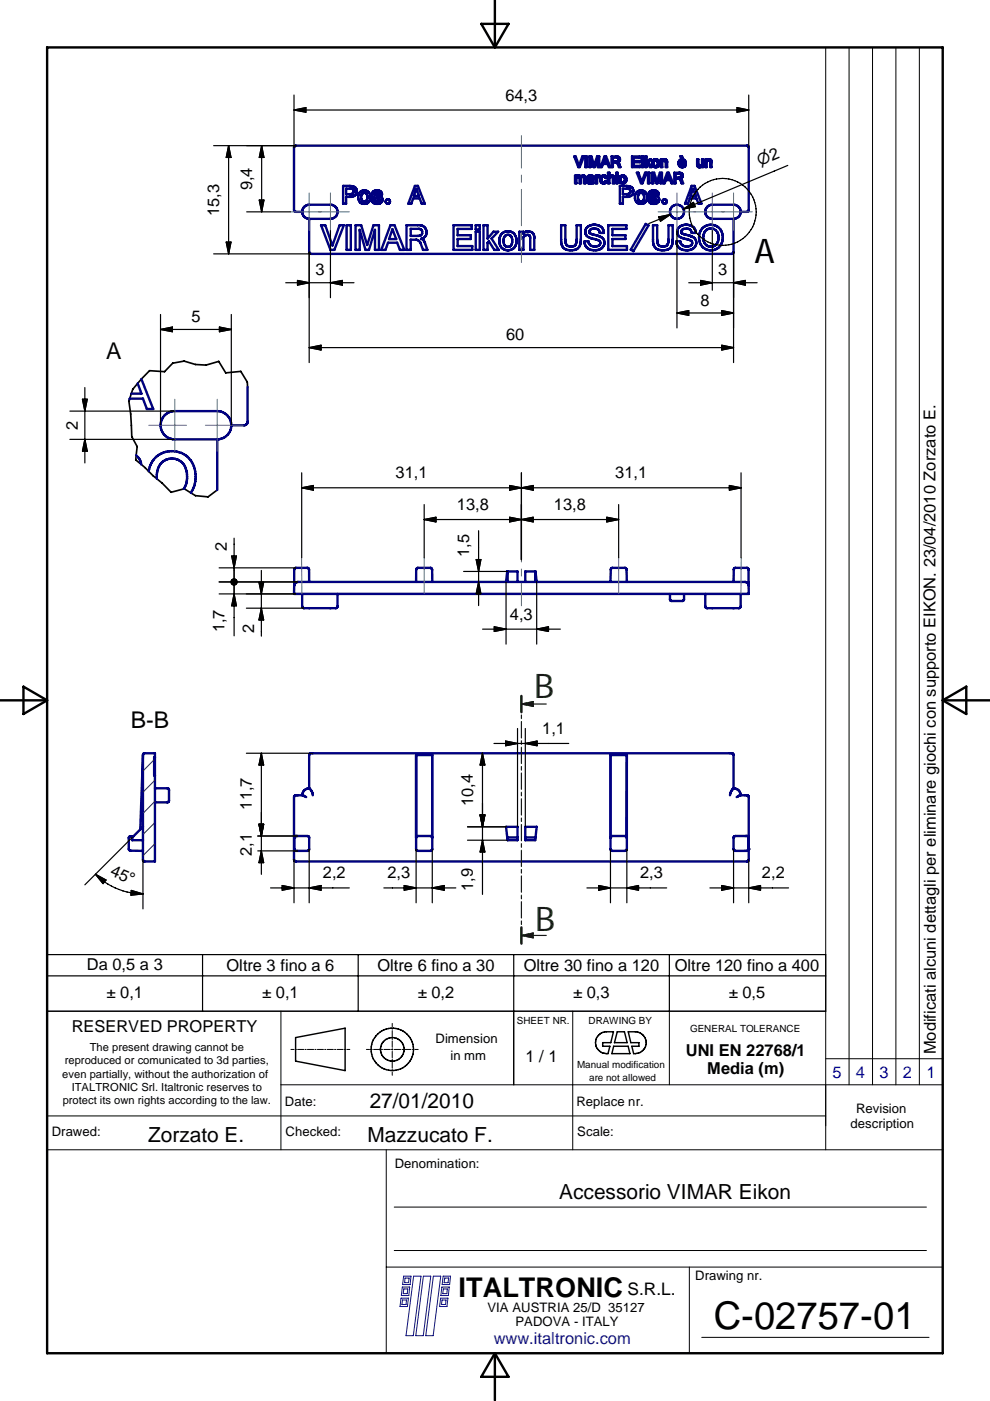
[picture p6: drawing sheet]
<svg xmlns="http://www.w3.org/2000/svg" width="210mm" height="297mm" viewBox="0 0 210 297" stroke-linecap="round" stroke-linejoin="round" font-family="sans-serif">
<g fill="none" stroke="#000080" stroke-width=".51">
<path d="M72.7 39.4h1.5a1.18 1.18 0 0 1 1.4 1 1.18 1.18 0 0 1-1.1 1.3h-1.1v1.5h-.7zM88 39.4h.6l1.5 3.8h-.7l-.4-1.1h-1.4l-.4 1.1h-.6zM121.8 33.2h.2l.8 1.9 .7-1.9h.3l-.9 2.2h-.3zM121.9 37.2h.3v.2l.2-.1 .4-.1 .3 .3a.52 .52 0 0 1 .6-.3 .52 .52 0 0 1 .4 .5v1.2h-.3v-1.1a.34 .34 0 0 0-.2-.4 .34 .34 0 0 0-.4 .3v1.2h-.3v-1.2a.33 .33 0 0 0-.3-.3 .33 .33 0 0 0-.4 .3v1.2h-.3zM124.1 33.2h.3v2.2h-.3zM124.6 37.4l.1-.1a.72 .72 0 0 1 .7-.1 .72 .72 0 0 1 .5 .6v1.1l-.4-.1a.56 .56 0 0 1-1-.2 .56 .56 0 0 1 .7-.7h.4l-.1-.4-.5-.1-.2 .3h-.3zM124.8 38.2l.8-.1v.3a.39 .39 0 0 1-.5 .3 .39 .39 0 0 1-.3-.5zM124.9 33.2h.5l.6 1.9 .6-1.9h.5v2.2h-.3v-1.9l-.7 1.9h-.2l-.7-1.9v1.9h-.3zM126.3 37.2h.3v.3l.3-.3h.2v.3h-.2l-.3 .2v1.2h-.3zM127.5 37.4a.68 .68 0 0 1 .7-.2 .68 .68 0 0 1 .5 .5h-.3a.47 .47 0 0 0-.7-.2 .47 .47 0 0 0-.1 .7 .41 .41 0 0 0 .3 .4 .41 .41 0 0 0 .5-.2h.3a.76 .76 0 0 1-1.1 .4 .76 .76 0 0 1-.3-1.1zM128.2 33.2h.3l.9 2.2h-.3l-.3-.6h-.9l-.3 .6h-.3zM128.3 33.5l.4 1h-.7z"/>
<path d="M128.9 36.6h.3v.8a.56 .56 0 0 1 .7-.2 .56 .56 0 0 1 .4 .6v1.1h-.4v-1.3l-.2-.2-.5 .3v1.2h-.3zM129.7 33.2h1.1a.63 .63 0 0 1 .7 .5 .63 .63 0 0 1-.5 .7l.3 .3 .3 .7h-.4l-.3-.7-.4-.2h-.6v.9h-.2zM129.9 33.4h.8a.39 .39 0 0 1 .4 .4 .39 .39 0 0 1-.5 .4h-.7zM130.7 36.6h.3v.3h-.3zM130.7 37.2h.3v1.7h-.3zM131.4 39.4h1.4a1.18 1.18 0 0 1 1.5 1 1.18 1.18 0 0 1-1.1 1.3h-1.1v1.5h-.7zM131.8 37.5a.57 .57 0 0 1 .7 .5 .57 .57 0 0 1-.7 .6l-.2-.5zM134 33.2h1.6v.2h-1.3v.7h1.3v.3h-1.3v.8h1.4v.2h-1.7zM135 36.6h.4l.7 2 .7-2h.3l-.9 2.3h-.3zM136.1 33.8h.3v1.6h-.3zM136.1 33.2h.3v.3h-.3zM136.8 33.2h.3v1.3l.6-.7h.4l-.6 .6 .7 1h-.4l-.5-.8-.2 .2v.6h-.3z"/>
<path d="M137.4 36.6h.3v2.3h-.3zM138.2 36.6h.5l.6 1.9 .6-1.9h.5v2.3h-.3v-1.9l-.7 1.9h-.2l-.7-1.9v1.9h-.3zM138.6 33.9a.81 .81 0 0 1 1.1 .2 .81 .81 0 0 1-.2 1.1 .81 .81 0 0 1-1.1-.1 1.03 1.03 0 0 1 .2-1.2zM138.7 34.2a.57 .57 0 0 1 .8 .3 .57 .57 0 0 1-.6 .7 .71 .71 0 0 1-.2-1zM140.1 33.8h.3v.2a.57 .57 0 0 1 .7-.2 .57 .57 0 0 1 .4 .6v1h-.3l-.1-1.2a.37 .37 0 0 0-.4-.2 .37 .37 0 0 0-.3 .3v1.1h-.3zM141.5 36.6h.3l.9 2.3h-.3l-.3-.7h-.9l-.3 .7h-.3zM141.6 36.9l.4 1.1h-.8zM143 36.6h1.1a.62 .62 0 0 1 .7 .6 .62 .62 0 0 1-.5 .6l.2 .3 .3 .8h-.3l-.3-.8-.4-.2h-.5v1h-.3zM143.3 36.9h.7a.4 .4 0 0 1 .5 .3 .4 .4 0 0 1-.5 .4h-.7zM144.2 33.9a.8 .8 0 0 1 .8 0 .8 .8 0 0 1 .4 .8h-1.2a.47 .47 0 0 0 .3 .5 .47 .47 0 0 0 .6-.3h.3a.82 .82 0 0 1-1.2 .4 .82 .82 0 0 1-.2-1.2zM144.2 33.1h.4l.2 .5h-.2zM144.3 34.2l.2-.2a.45 .45 0 0 1 .6 .5h-.9z"/>
<path d="M146.6 39.4h.7l1.4 3.8h-.6l-.4-1.1h-1.4l-.4 1.1h-.7zM147.8 33.8h.3v1.2l.2 .2 .5-.2v-1.2h.3v1.6h-.3v-.2a.56 .56 0 0 1-.6 .3 .56 .56 0 0 1-.4-.5zM149.6 33.8h.2v.2a.58 .58 0 0 1 .6-.2 .58 .58 0 0 1 .5 .4v1.2h-.3v-1.2a.4 .4 0 0 0-.4-.2 .4 .4 0 0 0-.4 .3v1.1h-.2zM64.1 44.9h-1.4l-.4-.4v-13.2l.4-.4h95.8l.2 .4v13.2l-.1 .3-.2 .1h-1.4M64.1 44.9a1.48 1.48 0 0 1 1.5-1.5h4.5a1.49 1.49 0 0 1 1.5 1.5 1.49 1.49 0 0 1-1.5 1.5h-4.5M64.1 44.9a1.48 1.48 0 0 0 1.5 1.5M65.6 46.4v7l.3 .4h89.3l.2-.1 .1-.3v-7M68.1 47.8h.9l1.5 4.3 1.5-4.3h.9l-2 5.2h-.8zM73.4 40h.8a.61 .61 0 0 1 .8 .6 .61 .61 0 0 1-.8 .6h-.8zM73.5 47.8h.9v5.2h-.9zM75.4 47.8h1.2l1.3 4.1 1.3-4.1h1.1v5.2h-.8v-4.3l-1.3 4.3h-.7l-1.2-4.3v4.3h-.9zM76.3 40.7a1.4 1.4 0 0 1 2.3 .8 1.4 1.4 0 0 1-1.6 1.7 1.5 1.5 0 0 1-.7-2.5z"/>
<path d="M76.9 41a.65 .65 0 0 1 .7 0 .65 .65 0 0 1 .3 .6v.4a.69 .69 0 0 1-.8 .7 .69 .69 0 0 1-.5-.9zM79.1 40.6a1.13 1.13 0 0 1 1.9 .7l-.6-.1a.53 .53 0 0 0-.9-.2v.3l.3 .1a1.07 1.07 0 0 1 1.2 1.3 1.25 1.25 0 0 1-1.3 .5 1.25 1.25 0 0 1-.9-1h.6a.6 .6 0 0 0 .4 .5 .6 .6 0 0 0 .7-.2v-.1a.56 .56 0 0 0-.8-.4 .8 .8 0 0 1-.8-.5 .8 .8 0 0 1 .2-.9zM82.8 47.8h.9l2 5.2h-.9l-.6-1.5h-1.9l-.6 1.5h-.9zM83.2 48.6l.8 2.1h-1.5zM86.2 47.8h2.3a1.49 1.49 0 0 1 1.9 1 1.49 1.49 0 0 1-1.1 1.8 1.14 1.14 0 0 1 .8 .9l.5 1.5h-.9l-.5-1.4a1.16 1.16 0 0 0-1-.8h-1.1v2.2h-.9zM87.1 48.5h1.4a.77 .77 0 0 1 1 .7 .77 .77 0 0 1-.8 .8h-1.6zM88.3 40l.5 1.6h-1zM96.2 47.8h3.8v.7h-3v1.4h2.8v.8h-2.8v1.5h3.1v.8h-3.9zM100.9 49.1h.8v3.9h-.8zM100.9 47.8h.8v.8h-.8zM102.5 47.8h.9v2.8l1.2-1.5h1l-1.4 1.5 1.5 2.4h-.9l-1.1-1.9-.3 .4v1.5h-.9zM106.5 49.4a1.89 1.89 0 0 1 2.3 0 1.89 1.89 0 0 1 .7 2.1 1.87 1.87 0 0 1-2.4 1.5 1.87 1.87 0 0 1-1.2-2.6z"/>
<path d="M107 50.1a.91 .91 0 0 1 1.1-.3 .91 .91 0 0 1 .5 1 1.1 1.1 0 0 1-1.1 1.5 1.46 1.46 0 0 1-.5-2.2zM110.1 49.1h.9v.5a1.29 1.29 0 0 1 2.2 .3l.1 3.1h-.9v-2.5a.69 .69 0 0 0-.5-.7 .69 .69 0 0 0-.8 .4l-.1 2.8h-.9zM119 47.8h.9v3.2a1.2 1.2 0 0 0 1.2 1.3 1.2 1.2 0 0 0 1.2-1.3v-3.2h.8v3.2a1.82 1.82 0 0 1-1.7 2.1 1.84 1.84 0 0 1-2.3-1.4zM124.4 48.3a2.2 2.2 0 0 1 3.6 .6v.5h-.9a1.21 1.21 0 0 0-.9-.9 1.21 1.21 0 0 0-1.2 .5 .78 .78 0 0 0 .9 .8l.5 .1a1.7 1.7 0 0 1 1.6 2.2 2.35 2.35 0 0 1-4-.3l-.1-.6h.9a1.36 1.36 0 0 0 1 1.1 1.36 1.36 0 0 0 1.5-.6 .79 .79 0 0 0-.9-.9l-.8-.2a1.42 1.42 0 0 1-1.4-.8 1.42 1.42 0 0 1 .2-1.5zM129 47.8h3.8v.7h-2.9v1.4h2.7v.8h-2.7v1.5h3v.8h-3.9zM132.1 40h.8a.61 .61 0 0 1 .8 .6 .61 .61 0 0 1-.8 .6h-.8zM135 40.7a1.4 1.4 0 0 1 2.2 .8 1.4 1.4 0 0 1-1.6 1.7 1.48 1.48 0 0 1-.6-2.5zM135.5 41a.74 .74 0 0 1 .9 .1 .74 .74 0 0 1 .1 .9 .67 .67 0 0 1-.7 .7 .67 .67 0 0 1-.5-.9zM136.9 47.5l.6 .3-3.2 5.5-.6-.4zM137.8 40.6a1.13 1.13 0 0 1 1.9 .7h-.6l-.1-.2a.57 .57 0 0 0-.8-.1l-.1 .3 .5 .1a1.01 1.01 0 0 1 1.2 1.1 1.23 1.23 0 0 1-1.3 .7 1.23 1.23 0 0 1-1.1-1h.6a.56 .56 0 0 0 .6 .5 .56 .56 0 0 0 .5-.4l-.3-.2a1.14 1.14 0 0 1-1.3-1.1zM138.5 47.8h.8v3.2a1.2 1.2 0 0 0 1.2 1.3 1.2 1.2 0 0 0 1.2-1.3v-3.2h.9v3.2a1.76 1.76 0 0 1-1.8 2.1 1.89 1.89 0 0 1-2.3-1.9zM144 48.2a2.08 2.08 0 0 1 2.1-.5 2.08 2.08 0 0 1 1.4 1.7h-.9a1.16 1.16 0 0 0-1-.9 1.16 1.16 0 0 0-1.1 .6 1.25 1.25 0 0 0 1.4 .8 1.72 1.72 0 0 1 1.7 2 2.32 2.32 0 0 1-4.1-.1l-.1-.6h.9a1.34 1.34 0 0 0 1.1 1 1.34 1.34 0 0 0 1.4-.7 1.47 1.47 0 0 0-1.5-.8l-.2-.1a1.41 1.41 0 0 1-1.4-.9 1.41 1.41 0 0 1 .3-1.5z"/>
<path d="M146.9 40l.6 1.6h-1.1zM148.9 48.4a2.59 2.59 0 0 1 3.3-.3 2.59 2.59 0 0 1 .9 3.1 2.54 2.54 0 0 1-3.1 1.8 2.54 2.54 0 0 1-1.7-3.2l.3-1zM149.7 48.8a1.67 1.67 0 0 1 2-.1 1.67 1.67 0 0 1 .6 1.9 1.62 1.62 0 0 1-1.7 1.7 1.62 1.62 0 0 1-1.5-1.9l.1-.8zM157 44.9a1.48 1.48 0 0 0-1.5-1.5h-4.5a1.49 1.49 0 0 0-1.5 1.5 1.49 1.49 0 0 0 1.5 1.5h4.5M157 44.9a1.48 1.48 0 0 1-1.5 1.5M28.9 96.5a2.92 2.92 0 0 1 1.1 2M29.2 81.3l.8 2.2h-2.2M30 80.4l2.5 6.3h-1.4l-.8-2.2h-2.8v.2M31.5 99.9a5 5 0 0 1 5.8-4.2 5 5 0 0 1 4.1 5.9l-.2 1.3-.7 1.6M34.8 88.1l1.1-.7 .7-.2h9.5a3 3 0 0 1 2.9 3 3 3 0 0 1-2.9 3h-9a3 3 0 0 1-2.8-1.8 3 3 0 0 1 .5-3.3zM46.1 93.2v10.7M52.5 82.1l-.1 7.7-.5 .3-2.9 .1"/>
<path d="M33.3 101.5a3.6 3.6 0 0 1 2.5-4.2 3.2 3.2 0 0 1 3.8 3.3 4.5 4.5 0 0 1-.6 3.1M62.4 124.1l-.1 1.8h96.5l-.1-1.8M62.4 124.1l.2-.5 .5-.2h94.9l.5 .2 .2 .5M64.1 125.9v2.7a.96 .96 0 0 0 1.2 .3h5.3a.75 .75 0 0 0 1-.3v-2.7M65.6 123.4l-.1-2.6-.1-.3-2.8-.1-.2 .4v3.3M88.2 123.4v-2.6l.4-.4 2.9 .1 .1 .3 .1 2.6M107.3 123.4l.2-2.2h2.2v2.2M107.6 121.2v2.2M111.4 123.4v-2.2h2.1l.3 2.2M113.5 121.2v2.2M129.4 123.4l.1-2.6 .1-.3 .3-.1 2.8 .1 .1 .3 .1 2.6M142 125.9v1.2a.96 .96 0 0 0 1.3 .3h.9a.64 .64 0 0 0 .8-.3v-1.2"/>
<path d="M149.5 125.9v2.7a.93 .93 0 0 0 1.3 .3h5.4a.63 .63 0 0 0 .8-.3v-2.7M155.5 123.4l.2-2.9 2.8-.1 .2 .4v3.3M30.4 159.8l2.5-.1v22.9h-2.3l-.2-.1-.1-.2zM28.3 177.3h-.6l-.4 .2v2.6l.4 .3h2.6M30.3 175.3l-2.3 2.2v.6h2.3M30.3 160.1l-.6 15.7M32.9 167.1h2.6a.93 .93 0 0 1 .3 1.3v.9a.62 .62 0 0 1-.3 .8h-2.6M32.9 160.5h-.2v3.9h.2M62.4 177.6h.1M62.5 177.4l.3-.2h2.4l.3 .3v2.8l-.3 .1h-2.1a.52 .52 0 0 1-.7-.4zM64.9 169l-.7-.4h-1.5l-.4 .4v13.3l.4 .3h95.8l.2-.3v-13.5l-.3-.2h-1.5l-.7 .4M65.6 167.1v-7a.6 .6 0 0 1 .7-.4h88.5a.6 .6 0 0 1 .7 .4v7.1"/>
<path d="M65.6 167.1l.5 .7 .2 .8M65.6 167.1a1.48 1.48 0 0 0-1.5 1.5M88.2 160.1h3.5v19.9l-.4 .4h-2.7l-.4-.4zM88.2 177.6l.1-.2 .3-.2h2.7l.2 .2 .2 .2M107.3 175.3h2.4v2.8h-2.1zM107.5 177.5h2.2M111.4 175.3h2.4l-.3 2.8h-2.1zM111.4 177.5h2.1M129.4 177.6l.4-.4h2.7l.3 .2 .1 .2M129.4 160.1h3.5v19.9l-.4 .4h-2.7l-.4-.4zM155.5 167.1a1.48 1.48 0 0 1 1.5 1.5M155.5 167.2l-.5 .6-.2 .8"/>
<path d="M158.7 177.6v2.4M158.7 177.6l-.1-.2-.3-.2h-2.4l-.3 .3v2.8l.3 .1h2.1a.55 .55 0 0 0 .7-.4M158.7 180h.1"/>
<circle cx="132.1" cy="38.1" r=".82"/>
<circle cx="82.2" cy="42.7" r=".47"/>
<circle cx="140.9" cy="42.7" r=".47"/>
<circle cx="143.5" cy="44.9" r="1.49"/>
</g>
<path d="M52.5 82.1l-.1-1.1-1.3-2.3-3.2 .4-1.5-2.5-2.7 .8-2.3-.1-2.4-.7-2.4 .4-1.7 1.8-3.2-.2-3.5 3.9a6.8 6.8 0 0 0-.5 5.3l.2 4.8 1.2 2.1-.3 2.8 5.6 4.9 1.9 2 2.8-.8 2.3 1.5 2.7 .2 2-1.4" fill="none" stroke="#000" stroke-width=".36"/>
<path d="M10 10.1h189.9v276.8h-189.9zM102 5.1h5.8l-2.9 5zM104.9 0v10.1M0 148.5h10M5 145.6l5 2.9-5 2.9zM199.9 148.5l5-2.9v5.8zM199.9 148.5h10M104.9 286.9v10M104.9 286.9l2.9 5h-5.8z" fill="none" stroke="#000" stroke-width=".51"/>
<g fill="none" stroke="#000" stroke-width=".25">
<path d="M45.3 30.9h17.4M48.5 30.9l.5 2.5h-1zM48.5 30.9v22.9M55.5 30.9l.5 2.5h-1zM55.5 30.9v14M62.3 23.3l2.6-.5v1zM62.3 20.2v11.1M156.3 22.8l2.5 .5-2.5 .5zM158.8 23.3h-96.5M158.8 20.2v11.1M167 35.1l-22.1 9.2M45.3 53.8h20.6"/>
<path d="M48 51.3h1l-.5 2.5zM52.3 44.9h9.3M55 42.4h1l-.5 2.5zM60.6 59.9h14.5M63.1 59.5l2.5 .4-2.5 .6zM65.6 53.4v23.5M70.1 59.9l2.5-.4v1zM70.1 48.9v14.2M139.7 46l2.4-.5-2.1 1.4zM142.1 45.5l-4.6 1.9M143.5 48.9v20.6M144.9 44.3l2.1-1.4 .4 .9z"/>
<path d="M146 59.9h14.5M147.2 43.3l-2.3 1M148.5 59.5l2.5 .4-2.5 .6zM151 48.9v12.6M155.5 53.4v23.5M155.5 59.9l2.5-.4v1zM34 69.8l2.6-.5v1zM34 66.7v23.4M46.5 69.3l2.5 .6-2.5 .4zM49 69.8h-15M49 66.7v23.4M65.6 73.7l2.5-.5v1z"/>
<path d="M143.5 66.4l2.5-.6v1.1zM153 73.2l2.5 .5-2.5 .5zM153 65.8l2.5 .6-2.5 .5zM155.5 66.4h-12M155.5 73.7h-89.9M14.8 87.2h22.2M14.8 93.2h22.2M17.5 84.6h1l-.5 2.6zM18 93.2l.5 2.5h-1zM18 82.2v15.9M49.1 117.9h1l-.5 2.5zM49.6 114.1v20.7"/>
<path d="M64 100.2v18.1M64 103.4h93.1M64 103.4l2.4-.5v1zM89.9 110.2l2.5-.5v1zM89.9 107v11.3M101 118.6h1l-.5 2.6zM101.5 112.5v15.9M108.1 109.7l2.5 .5-2.5 .5zM108.1 102.9l2.5 .5-2.5 .5zM110.6 100.2v18.5M110.6 110.2l2.5-.5v1zM110.6 103.4l2.5-.5v1z"/>
<path d="M128.7 109.7l2.5 .5-2.5 .5zM131.2 110.2h-41.3M131.2 107v11.3M154.6 102.9l2.5 .5-2.5 .5zM157.1 100.2v18.1M46.5 120.4h16.3M46.5 125.9h16.2M49.6 125.9l.5 2.5h-1zM52.2 128.9h12.3M54.9 123.4h1l-.5 2.5zM55.4 120.9v14M55.4 128.9l.5 2.5h-1z"/>
<path d="M63.1 123.4h-16.6M98.3 121.2h9.3M101.5 123.4l.5 2.5h-1zM102.3 133.4h16.5M104.8 132.9l2.5 .5-2.5 .5zM107.3 123.4v13.2M113.8 133.4l2.5-.5v1zM113.8 123.4v13.2M52.2 159.7h14.1M55.4 159.7v25.7M55.4 159.7l.5 2.5h-1zM102.3 159.7v29.9"/>
<path d="M102.3 159.7l.5 2.5h-1zM104.7 157.6h15.9M107.2 157.1l2.5 .5-2.5 .5zM109.7 154.5v20.8M111.4 157.6l2.5-.5v1zM111.4 154.5v20.8M28 177.5l-10 10.1M54.7 177.2h8.4M54.9 174.8h1l-.5 2.4zM99.1 175.3h8.2M99.1 178.1h8.5M101.8 172.8h1l-.5 2.5z"/>
<path d="M102.3 178.1l.5 2.5h-1zM20.2 185.4a14.2 14.2 0 0 0 10.1 4.1M20.2 185.4l2.3 1.2-.7 .7zM27.8 188.8l2.5 .7-2.5 .3zM30.3 182.3v10.4M54.7 180.4h8.4M55.4 180.4l.5 2.5h-1zM57.4 188.3h16.7M59.8 187.7l2.5 .6-2.5 .4zM62.3 182.3v9.1M65.6 180v11.4M65.6 188.3l2.5-.6v1z"/>
<path d="M81.4 188.3h15.2M85.7 187.7l2.5 .6-2.5 .4zM88.2 180v11.4M91.7 188.3l2.5-.6v1zM91.7 180v11.4M124.4 188.3h17M127 187.7l2.4 .6-2.4 .4zM129.4 180v11.4M132.9 188.3l2.5-.6v1zM132.9 180v11.4M150.5 188.3h16.7M153 187.7l2.5 .6-2.5 .4z"/>
<path d="M155.5 180v11.4M158.7 182.3v9.1M158.7 188.3l2.5-.6v1zM10 206.9h165.1M10 202.4h165.1v12h-165.1zM42.9 202.4v12M75.9 202.4v12M108.9 202.4v12M141.9 202.4v12"/>
<circle cx="153.2" cy="44.9" r="7.1"/>
</g>
<g fill="none" stroke="#000" stroke-width=".3">
<path d="M62.7 220l10.5-2v9l-10.5-2zM108.9 214.4v15.6M126.9 219.5l.6-.5a4.2 4.2 0 0 1 2.6-.2l-.6 2.3h-1.7v.7h1.5l-.4 1.6a2.32 2.32 0 0 1-2.4-1.3 2.32 2.32 0 0 1 .4-2.6zM130.9 218.8h1.5l.6 2.3h-2.7zM133.2 218.8a4.1 4.1 0 0 1 2.5 .2 2.33 2.33 0 0 1 1.2 2.8 2.33 2.33 0 0 1-2.6 1.6l-.3-1.6h1.5v-.7h-1.7zM130.1 221.8h3.1l.4 1.6h-3.9z"/>
<circle cx="83.2" cy="222.5" r="2.5"/>
<circle cx="83.2" cy="222.5" r="4.5"/>
</g>
<g fill="none" stroke="#000" stroke-width=".21">
<path d="M180 10.1v219.9M185 10.1v219.9M189.9 10.1v219.9M194.9 10.1v219.9M59.6 214.4v29.4M83.2 217v.7M83.2 218v.2M83.2 218.5v1.4M121.4 214.4v29.4M141.9 214.4v15.6M175.1 214.4h-165.1v72.5h189.9v-276.8h-24.8v233.7M10 236.6h165.1"/>
<path d="M59.6 230h140.3M61.7 222.5h.6M62.6 222.5h.2M63.1 222.5h1.3M64.7 222.5h.2M65.2 222.5h1.3M66.8 222.5h.2M67.3 222.5h1.3M68.8 222.5h.3M69.4 222.5h1.3M70.9 222.5h.3M71.5 222.5h1.2"/>
<path d="M73 222.5h.3M73.5 222.5h.7M77.7 222.5h.7M78.6 222.5h.3M79.2 222.5h1.4M80.9 222.5h.2M81.4 222.5h1.4M83 222.5h.3M83.2 220.2v.2M83.2 220.7v1.4M83.2 222.3v.3M83.2 222.9v1.4"/>
<path d="M83.2 224.6v.2M83.2 225.1v1.4M83.2 226.7v.3M83.2 227.3v.7M83.6 222.5h1.4M85.2 222.5h.3M85.8 222.5h1.3M87.4 222.5h.3M88 222.5h.7M175.1 224.5h24.8M10 243.8h189.9M81.9 243.8v43.1"/>
<path d="M83.6 255.9h112.8M81.9 268.6h118M83.6 265.1h112.8M146.2 268.6v18.3M148.8 283.5h48.2"/>
</g>
<g fill="none" stroke="#001f7e" stroke-width=".21">
<path d="M85 275.2h1.6l-.2 1.8h-1.6zM85.3 272.9h1.6l-.2 1.8h-1.6zM85.3 275.6h.9l-.1 1h-.9zM85.6 270.6h1.5l-.1 1.8h-1.6zM85.6 273.3h.9l-.2 1h-.8zM85.9 271h.8l-.1 .9h-.8zM87.7 270.6h1.6l-1.7 12.6h-1.5zM89.8 270.6h1.5l-1.6 12.6h-1.5zM91.9 270.6h1.6l-1.7 12.6h-1.5zM93.4 275.2h1.6l-.2 1.8h-1.6zM93.7 272.9h1.5l-.1 1.8h-1.6zM93.7 275.6h.9l-.1 1h-.9z"/>
<path d="M94 270.6h1.5l-.2 1.8h-1.6zM94 273.3h.8l-.1 1h-.8zM94.3 271h.8l-.1 .9h-.8z"/>
</g>
<g fill="none" stroke="#004000" stroke-width=".25">
<path d="M110.6 149.3l2.5-.5v1zM110.6 147.6v3.4M110.6 151.6v.8M110.6 153v3.5M110.6 157.1v.7M110.6 158.4v3.5M115.8 149.3h-5.2M110.6 162.5v.8M110.6 163.9v3.4M110.6 168v.7M110.6 169.4v3.4M110.6 173.4v.8"/>
<path d="M110.6 174.8v3.5M110.6 178.9v.7M110.6 198.3l2.5-.5v1zM110.6 198.3h5.2M110.6 180.3v3.4M110.6 184.3v.8M110.6 185.7v3.5M110.6 189.8v.8M110.6 191.2v3.4M110.6 195.3v.7M110.6 196.6v3.5"/>
</g>
<path d="M110.6 147.6v3.4M110.6 196.6v3.5" fill="none" stroke="#004000" stroke-width=".51"/>
<g fill="#004000" stroke="#004000" stroke-width=".25">
<path d="M110.6 149.3l2.5-.5v1z"/>
<path d="M110.6 198.3l2.5-.5v1z"/>
</g>
<path d="M32.7 161.1l-2.4 2.4M32.9 178.9l-2.6 2.5M32.9 174.4l-2.6 2.5M32.9 169.9l-2.6 2.6M32.9 165.4l-2.6 2.6" fill="none" stroke="#1e1e47" stroke-width=".21"/>
<g fill="none" stroke="#408080" stroke-width=".21">
<path d="M110.6 28.7v6.9M110.6 37.1v1.6M61.6 44.9h12.5M65.6 40.9v8M70.1 40.9v8M110.6 40.2v7.7M110.6 49.4v1.4M110.6 52.3v3.4M143.5 40.9v8M151 40.9v8M155.5 40.9v8M159.5 44.9h-20"/>
<path d="M31.5 90.2h8M37.1 84.6v11.1M43.5 90.2h8M46.1 84.6v11.1M63.9 118.3l.1 7.6M89.9 118.3v7.6M110.6 118.7v.4M131.2 118.3v7.6M157.2 118.3l-.1 7.6M110.6 120.6v1.6M110.6 123.6v4.8"/>
</g>
<g fill="#000" stroke="#000" stroke-width=".25">
<path d="M48.5 30.9l.5 2.5h-1zM55.5 30.9l.5 2.5h-1zM62.3 23.3l2.6-.5v1zM156.3 22.8l2.5 .5-2.5 .5zM48 51.3h1l-.5 2.5zM55 42.4h1l-.5 2.5zM70.1 59.9l2.5-.4v1zM139.7 46l2.4-.5-2.1 1.4zM144.9 44.3l2.1-1.4 .4 .9zM155.5 59.9l2.5-.4v1zM34 69.8l2.6-.5v1zM46.5 69.3l2.5 .6-2.5 .4z"/>
<path d="M63.1 59.5l2.5 .4-2.5 .6zM65.6 73.7l2.5-.5v1zM143.5 66.4l2.5-.6v1.1zM148.5 59.5l2.5 .4-2.5 .6zM153 73.2l2.5 .5-2.5 .5zM153 65.8l2.5 .6-2.5 .5zM17.5 84.6h1l-.5 2.6zM18 93.2l.5 2.5h-1zM49.1 117.9h1l-.5 2.5zM64 103.4l2.4-.5v1zM89.9 110.2l2.5-.5v1zM101 118.6h1l-.5 2.6z"/>
<path d="M108.1 109.7l2.5 .5-2.5 .5zM108.1 102.9l2.5 .5-2.5 .5zM110.6 110.2l2.5-.5v1zM110.6 103.4l2.5-.5v1zM128.7 109.7l2.5 .5-2.5 .5zM154.6 102.9l2.5 .5-2.5 .5zM49.6 124l.4-.1zM49.6 124l.5-.2zM49.6 124l.6-.4zM49.6 124l.6-.6zM50.2 123.3v.1l-.6 .6zM50.2 123.1v.2l-.6 .7z"/>
<path d="M50 122.9l.2 .2-.6 .9zM49.9 122.8l.1 .1-.4 1.1zM49.7 122.8h.2l-.3 1.2zM49.5 122.8h.2l-.1 1.2zM49.4 122.8h.1l.1 1.2zM49.2 122.9l.2-.1 .2 1.2zM49.2 122.9l.4 1.1-.5-.9zM49.1 123.1l.5 .9-.6-.7zM49 123.3l.6 .7-.6-.6zM49 123.4l.6 .6zM49 123.6l.6 .4zM49.1 123.8l.5 .2z"/>
<path d="M49.3 123.9l.3 .1zM49.4 124h.2zM49.3 122.9l.3-.1zM49.1 123l.5-.2zM49.1 123l.5-.2-.6 .4zM49 123.2l.6-.4-.6 .5zM49 123.3l.6-.5-.6 .7zM49.6 122.8l-.5 .9-.1-.2zM49.6 122.8l-.4 1-.1-.1zM49.6 122.8l-.2 1.2-.2-.2zM49.6 122.8l-.1 1.2h-.1zM49.6 122.8l.1 1.2h-.2z"/>
<path d="M49.6 122.8l.3 1.2h-.2zM49.6 122.8l.4 1-.1 .2zM49.6 122.8l.6 .9-.2 .1zM49.6 122.8l.6 .7v.2zM49.6 122.8l.6 .5v.2zM49.6 122.8l.6 .5zM49.6 122.8l.6 .4zM49.6 122.8l.5 .2zM49.6 122.8l.4 .1zM49.6 122.8h.2zM49.6 125.9l.5 2.5h-1zM54.9 123.4h1l-.5 2.5z"/>
<path d="M55.4 128.9l.5 2.5h-1zM101.5 123.4l.5 2.5h-1zM104.8 132.9l2.5 .5-2.5 .5zM113.8 133.4l2.5-.5v1zM107.2 157.1l2.5 .5-2.5 .5zM111.4 157.6l2.5-.5v1zM54.9 174.8h1l-.5 2.4zM55.4 159.7l.5 2.5h-1zM101.8 172.8h1l-.5 2.5zM102.3 159.7l.5 2.5h-1zM20.2 185.4l2.3 1.2-.7 .7zM27.8 188.8l2.5 .7-2.5 .3z"/>
<path d="M55.4 180.4l.5 2.5h-1zM59.8 187.7l2.5 .6-2.5 .4zM65.6 188.3l2.5-.6v1zM85.7 187.7l2.5 .6-2.5 .4zM91.7 188.3l2.5-.6v1zM102.3 178.1l.5 2.5h-1zM127 187.7l2.4 .6-2.4 .4zM132.9 188.3l2.5-.6v1zM153 187.7l2.5 .6-2.5 .4zM158.7 188.3l2.5-.6v1z"/>
</g>
<text font-size="8.1" x="151.3" y="281.8">C-02757-01</text>
<text font-size="7.2" x="160" y="55.7">A</text>
<g font-size="7.2" fill="#004000">
<text x="113.3" y="147.9">B</text>
<text x="113.5" y="197.4">B</text>
</g>
<text font-size="5.8" x="97.2" y="274.9">ITALTRONIC</text>
<g font-size="4.9">
<text x="22.5" y="76.1">A</text>
<text x="27.7" y="154.3">B-B</text>
</g>
<g font-size="4.4">
<text x="78.4" y="234.8">27/01/2010</text>
<text x="31.4" y="242.1">Zorzato E.</text>
<text x="77.9" y="242.1">Mazzucato F.</text>
<text x="118.6" y="254.2">Accessorio VIMAR Eikon</text>
</g>
<text font-size="3.7" x="133.1" y="274.5">S.R.L.</text>
<g font-size="3.5">
<text x="107.1" y="21.3">64,3</text>
<text x="53.5" y="40.3" transform="rotate(-90 53.5 40.3)">9,4</text>
<text x="46.5" y="45.8" transform="rotate(-90 46.5 45.8)">15,3</text>
<text x="66.9" y="58.4">3</text>
<text x="152.3" y="58.4">3</text>
<text x="148.5" y="64.8">8</text>
<text x="40.6" y="68.3">5</text>
<text x="107.3" y="72.2">60</text>
<text x="16.5" y="91.1" transform="rotate(-90 16.5 91.1)">2</text>
<text x="83.9" y="101.4">31,1</text>
<text x="130.4" y="101.4">31,1</text>
<text x="96.9" y="108.1">13,8</text>
<text x="117.5" y="108.1">13,8</text>
<text x="48.1" y="116.8" transform="rotate(-90 48.1 116.8)">2</text>
<text x="99.5" y="118.2" transform="rotate(-90 99.5 118.2)">1,5</text>
<text x="108.1" y="131.4">4,3</text>
<text x="47.6" y="134" transform="rotate(-90 47.6 134)">1,7</text>
<text x="53.9" y="134.1" transform="rotate(-90 53.9 134.1)">2</text>
<text x="115" y="155.6">1,1</text>
<text x="53.4" y="171.6" transform="rotate(-90 53.4 171.6)">11,7</text>
<text x="100.3" y="170.9" transform="rotate(-90 100.3 170.9)">10,4</text>
<text x="23.2" y="185.6" transform="rotate(22 23.2 185.6)">45°</text>
<text x="53.4" y="181.4" transform="rotate(-90 53.4 181.4)">2,1</text>
<text x="68.5" y="186.2">2,2</text>
<text x="82.2" y="186.2">2,3</text>
<text x="100.3" y="188.9" transform="rotate(-90 100.3 188.9)">1,9</text>
<text x="135.7" y="186.2">2,3</text>
<text x="161.5" y="186.2">2,2</text>
<text x="18.4" y="205.7">Da 0,5 a 3</text>
<text x="48" y="205.9">Oltre 3 fino a 6</text>
<text x="80" y="205.9">Oltre 6 fino a 30</text>
<text x="111.1" y="205.9">Oltre 30 fino a 120</text>
<text x="143.1" y="205.9">Oltre 120 fino a 400</text>
<text x="22.6" y="211.6">± 0,1</text>
<text x="55.6" y="211.6">± 0,1</text>
<text x="88.6" y="211.6">± 0,2</text>
<text x="121.5" y="211.6">± 0,3</text>
<text x="154.5" y="211.6">± 0,5</text>
<text x="15.2" y="218.7">RESERVED PROPERTY</text>
<text x="111.4" y="225.2">1 / 1</text>
<text x="145.4" y="223.8">UNI EN 22768/1</text>
<text x="150" y="227.8">Media (m)</text>
<text x="198.4" y="223.5" transform="rotate(-90 198.4 223.5)">Modificati alcuni dettagli per eliminare giochi con supporto EIKON. 23/04/2010 Zorzato E.</text>
</g>
<g font-size="3.5" fill="#00f">
<text x="176.5" y="228.6">5</text>
<text x="181.5" y="228.6">4</text>
<text x="186.5" y="228.6">3</text>
<text x="191.4" y="228.6">2</text>
<text x="196.4" y="228.6">1</text>
</g>
<text font-size="3.5" fill="#26009a" x="104.7" y="285">www.italtronic.com</text>
<text font-size="3.3" x="161.1" y="35.2" transform="rotate(-23 161.1 35.2)">⌀2</text>
<g font-size="2.8">
<text x="92.3" y="221.1">Dimension</text>
<text x="95.5" y="224.7">in mm</text>
<text x="60.4" y="234.5">Date:</text>
<text x="122.2" y="234.5">Replace nr.</text>
<text x="180.3" y="239.2">description</text>
<text x="181.5" y="236">Revision</text>
<text x="11" y="240.9">Drawed:</text>
<text x="60.6" y="240.9">Checked:</text>
<text x="122.4" y="240.9">Scale:</text>
<text x="83.7" y="247.7">Denomination:</text>
<text x="147.4" y="271.5">Drawing nr.</text>
<text x="103.4" y="278.1">VIA AUSTRIA 25/D 35127</text>
<text x="109.3" y="281.1">PADOVA - ITALY</text>
</g>
<g font-size="2.4">
<text x="13.7" y="225.6">reproduced or comunicated to 3d parties,</text>
<text x="19" y="222.8">The present drawing cannot be</text>
<text x="13.2" y="228.5">even partially, without the authorization of</text>
<text x="15.2" y="231.3">ITALTRONIC Srl. Italtronic reserves to</text>
<text x="13.3" y="234.1">protect its own rights according to the law.</text>
</g>
<g font-size="2.1">
<text x="109.6" y="217.2">SHEET NR.</text>
<text x="124.8" y="217.1">DRAWING BY</text>
<text x="146.3" y="218.8">GENERAL TOLERANCE</text>
<text x="122.4" y="226.5">Manual modification</text>
<text x="124.9" y="229.1">are not allowed</text>
</g>
</svg>
